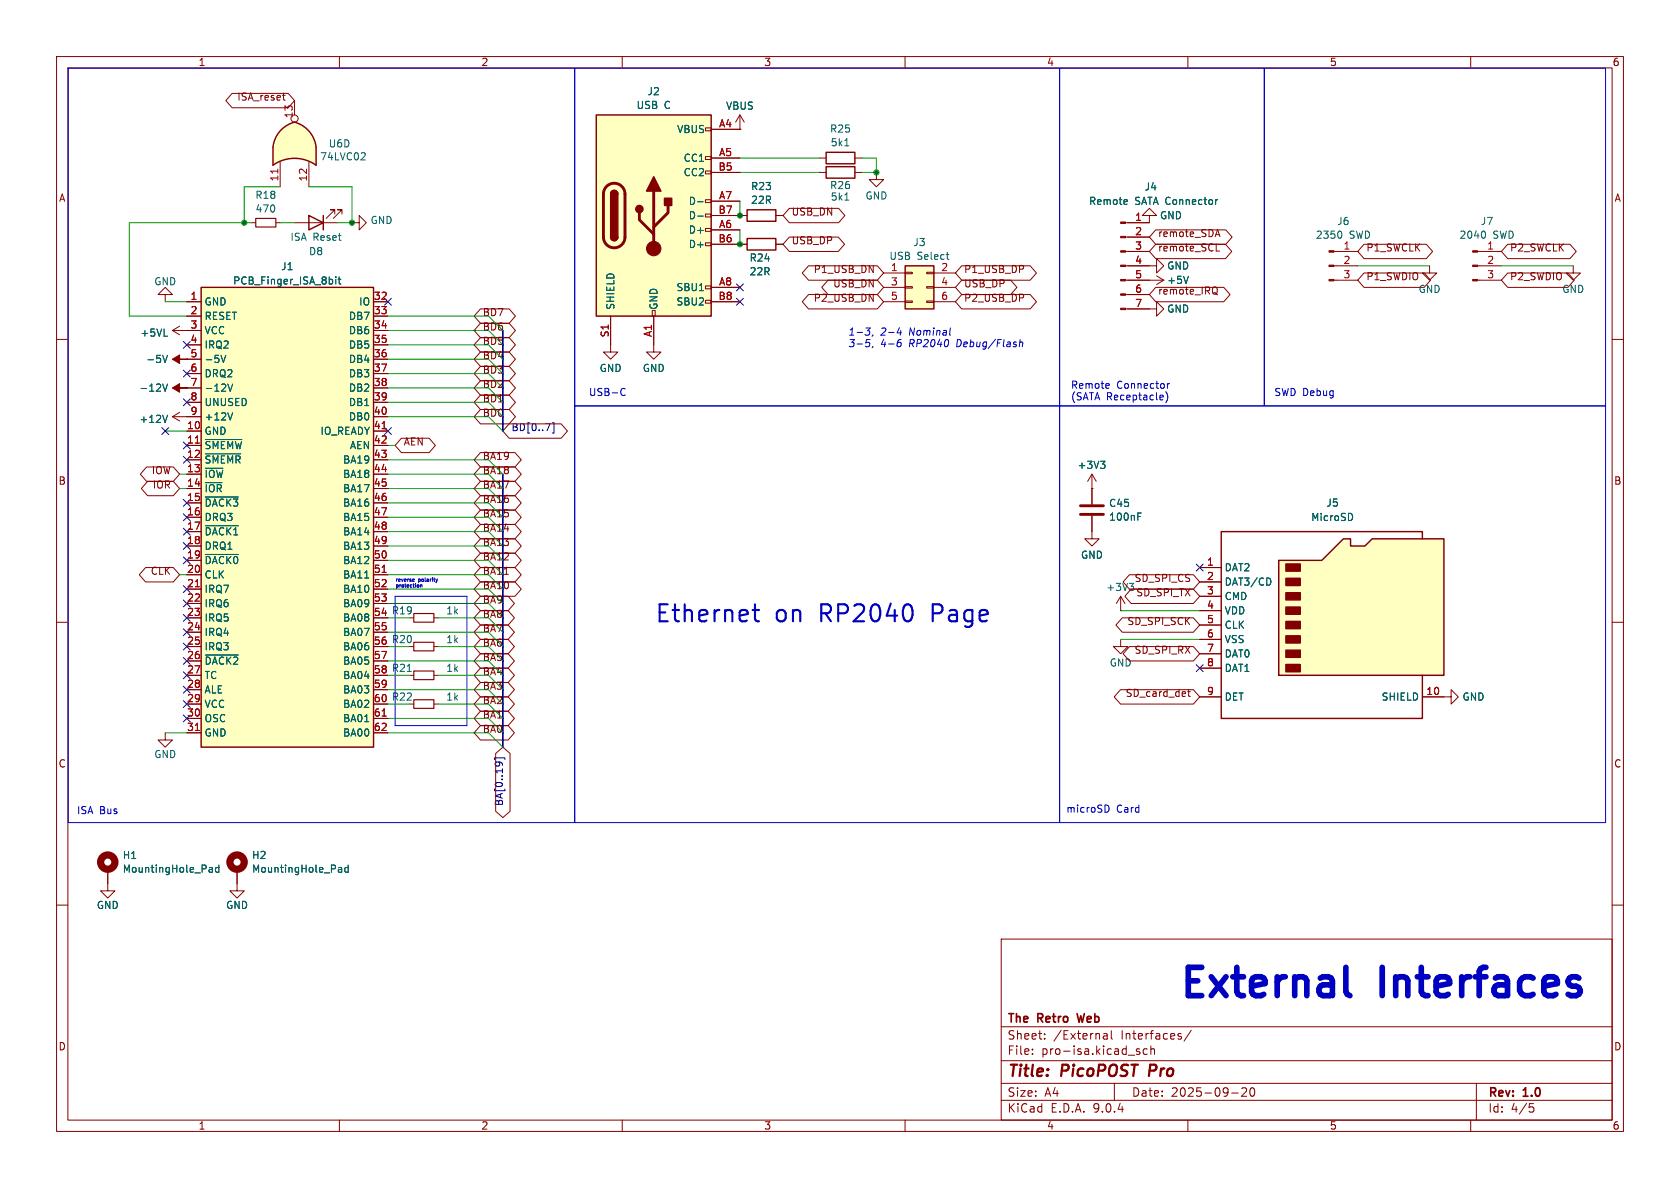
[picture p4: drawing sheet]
<svg xmlns="http://www.w3.org/2000/svg" width="297mm" height="210mm" viewBox="0 0 297 210" stroke-linecap="round" stroke-linejoin="round" font-family="sans-serif">
<g fill="none" stroke="#840000" stroke-width=".18">
<path d="M10 10h277v190h-277zM12 12h273v186h-273zM60 10v2M110 10v2M160 10v2M210 10v2M260 10v2M52.1 39.4h7.6M59.2 37.8v-.7h-.8h.8l-1.5 1.5M60.5 37.8v-.7h-.8h.8l-1.6 1.5M203.2 38.1h1.3l-1.3-1.3-1.3 1.3h1.3v1.3M203.2 47h1.3v-1.3l1.2 1.3-1.2 1.3v-1.3"/>
<path d="M203.2 54.6h1.3v-1.3l1.2 1.3-1.2 1.3v-1.3M203.2 49.5h2.5M204.5 48.8l1.2 .7M205.7 49.5l-1.2 .8M10 60h2M285 60h2M10 110h2M285 110h2M10 160h2M177 166h108v32h-108zM285 160h2M60 198v2"/>
<path d="M110 198v2M160 198v2M177 194.5h108M177 191.5h108M177 187.5h108M177 181.5h108M182.5 186.3v.1M182.5 185.5v.1M184.7 183.6v.1M184.7 182.8v.1M195 183.5l.2 .2 .5-.1M195.1 182.8h.6v.9"/>
<path d="M195.7 183.1h-.5l-.2 .2M196.5 182.2v1.3l.2 .2M197 191.5v3M200.9 185.7l.6 .4-.2 .3-.4-.1M201.5 185.5l-.4-.1-.2 .2M202.8 185.5l-.4-.1-.3 .3v.4l.1 .2h.6M203.5 185.5l.2-.1 .3 .1 .1 .9M203.5 184.9v1.5M208.7 183.2l.2 .2-.2 .3M208.7 182.7l.1 .1M210 198v2M210.6 182.1l-1.3 2"/>
<path d="M217.7 193.2h1.2M219.5 192.4l.6-.1 .2 .1 .1 .3-.9 1.1h.9M221.1 192.4l.2-.1a.81 .81 0 0 1 .6 .6 .81 .81 0 0 1-.3 .8l-.1 .1a.81 .81 0 0 1-.4-1.4zM260 198v2M261 191.5v6.5M270.4 195.1h.7M270.5 195.7h.4l.3 .3-.2 .5-.5 .1"/>
</g>
<path d="M203.4 188.2l-.3 2" fill="none" stroke="#840000" stroke-width=".4"/>
<path d="M190.4 179.2l.4 1.5" fill="none" stroke="#840000" stroke-width=".3"/>
<path d="M54.6 38.1l2.5 1.3-2.5 1.2zM57.1 38.1v2.5" fill="none" stroke="#840000" stroke-width=".25"/>
<path d="M210.1 48.8l-.4 1.3" fill="none" stroke="#006464" stroke-width=".18"/>
<path d="M48.3 26v3.2M55.9 26v3.2" fill="none" stroke="#ffffc2" stroke-width=".18"/>
<g fill="#ffffc2" stroke="#ffffc2" stroke-width=".18">
<path d="M52.1 21.6a5.2 5.2 0 0 1 3.8 4.4l-5.2 .6z"/>
<path d="M49.8 22.9l1-.8 1.3-.5 1.3 5-5.1-.6a5.1 5.1 0 0 1 1.5-3.1z"/>
</g>
<path d="M48.3 26h7.6v3.2a6.7 6.7 0 0 0-7.6 0z" fill="#ffffc2"/>
<path d="M48.3 26v3.2a6.6 6.6 0 0 1 7.6 0v-3.2M55.9 26a5.2 5.2 0 0 0-3.8-4.4 5.1 5.1 0 0 0-3.8 4.4" fill="none" stroke="#840000" stroke-width=".25"/>
<g fill="none" stroke="#840000" stroke-width=".18">
<path d="M52.1 17.8v2.5M49.5 28.7v4.3M54.6 28.7v4.3"/>
<circle cx="52.1" cy="21" r=".63"/>
</g>
<path d="M49.1 29.9v.7" fill="none" stroke="#a90000" stroke-width=".18"/>
<path d="M64.3 27l.3 .2-.1 .3-.7 .8h.8" fill="none" stroke="#006464" stroke-width=".18"/>
<path d="M35.6 50.8h30.4v81.3h-30.4z" fill="#ffffc2"/>
<path d="M35.6 50.8h30.4v81.3h-30.4z" fill="none" stroke="#840000" stroke-width=".25"/>
<g fill="none" stroke="#840000" stroke-width=".18">
<path d="M44.4 39.4h.8M48.8 39.4h.7M62.2 39.4h1.3v-1.3l1.3 1.3-1.3 1.2v-1.2M154.9 30.5v1.3h1.3l-1.3 1.2-1.2-1.2h1.2M29.2 52.1h1.3l-1.3-1.3-1.3 1.3h1.3v1.2M30.5 58.4h5.1M30.5 58.4l1.2 .8M31.7 57.7l-1.2 .7M33 53.3h2.6M33 55.9h2.6M66 53.3h2.6M66 55.9h2.6"/>
<path d="M66 58.4h2.6M235.8 44.5h4.2M235.8 47h4.2M235.8 49.5h4.2M252.7 47v1.3h1.3l-1.3 1.2-1.2-1.2h1.2M30.5 73.7h5.1M30.5 73.7l1.2 .7M31.7 72.9l-1.2 .8M33 68.6h.1M33 63.5h.1M33 61h2.6M33 63.5h2.6"/>
<path d="M33 66h2.6M33 68.6h2.6M33 71.1h2.6M33 76.2h2.6M33 78.7h2.6M66 61h2.6M66 63.5h2.6M66 66h2.6M66 68.6h2.6M66 71.1h2.6M66 73.7h2.6M66 76.2h2.6"/>
<path d="M66 78.7h2.6M33 81.3h2.6M33 83.8h2.6M33 86.4h2.6M33 88.9h2.6M33 91.4h2.6M33 94h2.6M33 96.5h2.6M33 99.1h2.6M66 81.3h2.6M66 83.8h2.6M66 86.4h2.6"/>
<path d="M66 88.9h2.6M66 91.4h2.6M66 94h2.6M66 96.5h2.6M66 99.1h2.6M193 94v1.3h1.3l-1.3 1.2-1.2-1.2h1.2M33 101.6h2.6M33 104.1h2.6M33 106.7h2.6M33 109.2h2.6M33 111.8h2.6M33 114.3h2.6"/>
<path d="M33 116.8h2.6M33 119.4h2.6M66 101.6h2.6M66 104.1h2.6M66 106.7h2.6M66 111.8h2.6M66 116.8h2.6M72.4 109.2h.8M72.4 114.3h.8M72.4 119.4h.8M76.7 109.2h.8M76.7 114.3h.8"/>
<path d="M76.7 119.4h.8M29.2 129.5v1.3h1.3l-1.3 1.3-1.3-1.3h1.3M33 121.9h2.6M33 124.5h2.6M33 127h2.6M33 129.5h2.6M66 121.9h2.6M66 127h2.6M66 129.5h2.6M72.4 124.5h.8M76.7 124.5h.8M19 153.7v3.8h1.3l-1.3 1.3-1.2-1.3h1.2"/>
<path d="M41.9 153.7v3.8h1.3l-1.3 1.3-1.3-1.3h1.3"/>
</g>
<g fill="none" stroke="#006464" stroke-width=".18">
<path d="M29 59.4h.6M59.4 48.9v.2M59.4 49.4v.8M59.8 49.4h.5M60 48.9v1.1l.3 .2M236.9 40.8a.79 .79 0 0 1 0 1.3M28.8 67.9l.4 1.3 .4-1.3M28.8 62.8l.4 1.3 .4-1.3M29.6 73.4l-.4 1.3M36.3 77.7h6.5M39.1 62.8l.4 1.3 .4-1.3M40.3 67.9l.4 1.3 .4-1.3"/>
<path d="M41.1 73l-.4 1.2M36.3 80.2h6.3M36.3 82.8h3.1M36.3 85.3h2.9M36.3 87.9h5.8M36.3 92.9h5.8M36.3 98h5.8M36.3 115.8h5.8M64.5 102.2h.7M72 118.7h.7M64.5 127.6h.7M37.1 153.3l.4 .1v.8"/>
<path d="M37.5 154.1l-.4 .1M37.5 153.6l-.4 .1M38.7 153.4l-.4-.1-.2 .3 .1 .5h.5M38.7 152.9v1.3M60 153.3l.3 .1 .1 .8M60.4 154.1l-.4 .1M60.4 153.6l-.4 .1M61.6 153.4l-.4-.1-.3 .3 .2 .5h.5M61.6 152.9v1.3"/>
</g>
<path d="M34.5 78.3h.8M67.6 75.8h.7M34.5 103.7h.8M67.6 101.2h.7M34.5 129.1h.8M67.6 126.6h.7" fill="none" stroke="#a90000" stroke-width=".18"/>
<g fill="#840000" stroke="#840000" stroke-width=".18">
<path d="M234.9 44.3h.9v.3h-.9z"/>
<path d="M234.9 46.9h.9v.2h-.9z"/>
<path d="M234.9 49.4h.9v.3h-.9z"/>
<path d="M30.5 68.6l1.2-.8v.8h1.3h-1.3v.7z"/>
<path d="M30.5 63.5l1.2-.8v.8h1.3h-1.3v.8z"/>
</g>
<g fill="none" stroke="#840000" stroke-width="1.3">
<circle cx="19" cy="152.4" r="1.27"/>
<circle cx="41.9" cy="152.4" r="1.27"/>
</g>
<path d="M45.2 38.6h3.6v1.5h-3.6zM73.2 118.6h3.5v1.5h-3.5zM73.2 113.5h3.5v1.6h-3.5zM73.2 108.5h3.5v1.5h-3.5zM73.2 123.7h3.5v1.5h-3.5z" fill="none" stroke="#840000" stroke-width=".2"/>
<path d="M226.1 99.1h7.6l3.8-3.8h1.3v1.2h2.5l1.3-1.2h12.7v24.1h-29.2z" fill="#ffffc2"/>
<path d="M132.1 37.1h5.1v2h-5.1zM146 26.9h5.1v2.1h-5.1zM132.1 42.2h5.1v2h-5.1zM226.1 99.1h7.6l3.8-3.8h1.3v1.2h2.5l1.3-1.2h12.7v24.1h-29.2zM251.5 95.3v-1.3h-35.6v33h35.6v-7.6" fill="none" stroke="#840000" stroke-width=".25"/>
<g fill="#840000" stroke="#840000" stroke-width=".25">
<path d="M227.3 99.7h2.6v1.3h-2.6z"/>
<path d="M227.3 102.2h2.6v1.3h-2.6z"/>
<path d="M227.3 104.8h2.6v1.2h-2.6z"/>
<path d="M227.3 107.3h2.6v1.3h-2.6z"/>
<path d="M227.3 109.9h2.6v1.2h-2.6z"/>
<path d="M227.3 112.4h2.6v1.3h-2.6z"/>
<path d="M227.3 114.9h2.6v1.3h-2.6z"/>
<path d="M227.3 117.5h2.6v1.2h-2.6z"/>
</g>
<g fill="none" stroke="#840000" stroke-width=".18">
<path d="M130.8 38.1h1.3M137.2 38.1h1.2M144.8 27.9h1.2M151.1 27.9h1.3M199 39.4h4.2M130.8 43.2h1.3M137.2 43.2h1.2M199 41.9h4.2M199 44.5h4.2M199 47h4.2M199 49.5h4.2M199 52.1h4.2"/>
<path d="M199 54.6h4.2M261.2 44.5h4.2M261.2 47h4.2M261.2 49.5h4.2M107.9 61v1.2h1.3l-1.3 1.3-1.2-1.3h1.2M115.6 61v1.2h1.2l-1.2 1.3-1.3-1.3h1.3M193 86.4h.1M193 83.8l-.7 1.3M193 83.8l.8 1.3M193 83.8v5.4M193 91.2v2.8M198.1 108h.1"/>
<path d="M198.1 113v1.3h1.3l-1.3 1.3-1.3-1.3h1.3M198.1 105.4l-.7 1.3M198.1 105.4l.8 1.3M198.1 105.4v2.6M212.1 100.3h3.8M212.1 102.9h3.8M212.1 105.4h3.8M212.1 108h3.8M212.1 110.5h3.8M212.1 113h3.8M212.1 115.6h3.8M212.1 118.1h3.8"/>
<path d="M212.1 123.2h3.8M251.5 123.2h5v-1.3l1.3 1.3-1.3 1.3v-1.3"/>
</g>
<g fill="none" stroke="#006464" stroke-width=".18">
<path d="M149.3 25.8h.8M199.1 35.3l.2 .3-.6 .1M199.2 36.1h-.1M215.3 35.3l-.4 .2M262.3 40.8a.79 .79 0 0 1 0 1.3M194.6 81.5h.7l-.4 .5M195.1 82l.2 .3v.3l-.2 .2M201.2 91.3h.4M201.2 90.7h.6M239 90.9l.1 .4-.1 .5M199.6 103.1h.8M200.3 104.3l-.1 .1"/>
<path d="M224.4 102.2l.3 .5-.3 .7"/>
</g>
<path d="M191 89.4h4.1M191 90.9h4.1" fill="none" stroke="#840000" stroke-width=".51"/>
<g fill="#840000" stroke="#840000" stroke-width=".18">
<path d="M198.1 39.2h.9v.3h-.9z"/>
<path d="M198.1 41.8h.9v.2h-.9z"/>
<path d="M198.1 44.3h.9v.3h-.9z"/>
<path d="M198.1 46.9h.9v.2h-.9z"/>
<path d="M198.1 49.4h.9v.3h-.9z"/>
<path d="M198.1 51.9h.9v.3h-.9z"/>
<path d="M198.1 54.5h.9v.2h-.9z"/>
<path d="M260.3 44.3h.9v.3h-.9z"/>
<path d="M260.3 46.9h.9v.2h-.9z"/>
<path d="M260.3 49.4h.9v.3h-.9z"/>
</g>
<path d="M105.4 20.3h20.3v35.6h-20.3z" fill="#ffffc2"/>
<g fill="none" stroke="#840000" stroke-width=".18">
<path d="M124.7 22.6h1v.5h-1zM124.7 27.7h1v.5h-1zM124.7 30.2h1v.5h-1zM124.7 35.3h1v.5h-1zM124.7 37.8h1v.6h-1zM125.7 22.9h5.1M125.7 27.9h5.1M125.7 30.5h5.1M125.7 35.6h5.1M125.7 38.1h5.1M107.9 55.9v5.1M115.3 54.9h.5v1h-.5z"/>
<path d="M115.6 55.9v5.1M124.7 40.4h1v.5h-1zM124.7 42.9h1v.5h-1zM124.7 50.5h1v.6h-1zM124.7 53.1h1v.5h-1zM125.7 40.6h5.1M125.7 43.2h5.1M125.7 50.8h5.1M125.7 53.3h5.1"/>
</g>
<path d="M105.4 20.3h20.3v35.6h-20.3zM107.9 34.3a.64 .64 0 0 1 .7-.6 .64 .64 0 0 1 .6 .6M107.9 41.9a.64 .64 0 0 0 .7 .6 .64 .64 0 0 0 .6-.6" fill="none" stroke="#840000" stroke-width=".25"/>
<path d="M107.2 33a1.9 1.9 0 0 1 2.1-.5 1.9 1.9 0 0 1 1.2 1.8v7.6a1.91 1.91 0 0 1-1.9 1.9 1.91 1.91 0 0 1-1.9-1.9v-7.8l.2-.6zM113 37.6v1.3l2.6 2.5M115.6 33.8v10.1M118.1 36.3v1.3l-2.5 2.5" fill="none" stroke="#840000" stroke-width=".51"/>
<g fill="#840000" stroke="#840000" stroke-width=".25">
<path d="M107.9 34.3h1.3v7.6h-1.3z"/>
<path d="M108.1 33.8a.64 .64 0 0 1 .7-.1 .64 .64 0 0 1 .4 .6h-1.3z"/>
<path d="M107.9 41.9h1.3a.64 .64 0 0 1-.6 .6 .64 .64 0 0 1-.7-.6z"/>
<path d="M115.6 31.2l1.2 2.6h-2.5z"/>
<path d="M117.5 35.1h1.2v1.2h-1.2z"/>
<circle cx="113" cy="37" r=".63"/>
</g>
<circle cx="115.6" cy="43.9" r="1.27" fill="#840000" stroke="#840000" stroke-width=".18"/>
<path d="M123.3 35.7h1M123.3 38.2h1" fill="none" stroke="#006464" stroke-width=".18"/>
<path d="M160 47h5.1v7.6h-5.1z" fill="#ffffc2"/>
<path d="M146 29.5h5.1v2h-5.1zM160 47h5.1v7.6h-5.1z" fill="none" stroke="#840000" stroke-width=".25"/>
<g fill="none" stroke="#840000" stroke-width=".18">
<path d="M41 16.5h10l1.1 1.3-1.1 1.3h-10l-1.1-1.3zM49.9 16.9h.5M50.2 17.6l.2 .1M125.7 30.5h5.1M125.7 22.9h5.1M125.7 27.9h5.1M125.7 35.6h5.1M125.7 38.1h6.4M130.8 22.9h.1M130.8 20.3l-.8 1.3M130.8 20.3l.8 1.3M130.8 20.3v2.6"/>
<path d="M137.2 38.1h1.2M139.5 36.8h8.8l1.1 1.3-1.1 1.3h-8.8l-1.1-1.3zM144.8 30.5h1.2M151.1 30.5h1.3M199.4 39.4h3.8M33 53.3h2.6M33 55.9h2.6M33 58.4h2.6M66 53.3h2.6M66 55.9h2.6M66 58.4h2.6M84.9 54.6h5.1l1.1 1.3-1.1 1.3h-5.1l-1.1-1.3z"/>
<path d="M84.9 59.7h5.1l1.1 1.3-1.1 1.2h-5.1l-1.1-1.2zM84.9 57.1h5.1l1.1 1.3-1.1 1.3h-5.1l-1.1-1.3zM107.9 55.9v5.1M115.6 55.9v5.1M125.7 50.8h5.1M125.7 53.3h5.1M125.7 40.6h5.1M125.7 43.2h6.4M137.2 43.2h1.2M139.5 41.9h8.7l1.1 1.3-1.1 1.3h-8.7l-1.1-1.3zM142.9 52.1h12.2l1.1 1.2-1.1 1.3h-12.2l-1.1-1.3zM142.9 47h12.2l1.1 1.3-1.1 1.2h-12.2l-1.1-1.2z"/>
<path d="M146.4 49.5h8.7l1.1 1.3-1.1 1.3h-8.7l-1.1-1.3zM156.2 48.3h3.8M156.2 50.8h3.8M156.2 53.3h3.8M160 48.1h1.3v.3h-1.3zM160 50.7h1.3v.2h-1.3zM160 53.2h1.3v.3h-1.3zM163.8 48.1h1.3v.3h-1.3zM163.8 50.7h1.3v.2h-1.3zM163.8 53.2h1.3v.3h-1.3zM165.1 48.3h3.8M165.1 50.8h3.8"/>
<path d="M165.1 53.3h3.8M170 52.1h12.1l1.1 1.2-1.1 1.3h-12.1l-1.1-1.3zM170 49.5h8.7l1.1 1.3-1.1 1.3h-8.7l-1.1-1.3zM170 47h12.1l1.1 1.3-1.1 1.2h-12.1l-1.1-1.2zM199.4 41.9h3.8M199.4 44.5h3.8M199.4 47h3.8M199.4 49.5h3.8M199.4 52.1h3.8M199.4 54.6h3.8M204.3 40.6h12.4l1.1 1.3-1.1 1.3h-12.4l-1.1-1.3zM204.3 50.8h12l1.2 1.3-1.2 1.2h-12l-1.1-1.2z"/>
<path d="M204.3 43.2h12.4l1.1 1.3-1.1 1.2h-12.4l-1.1-1.2zM214.6 50.7a.43 .43 0 0 1 .6 .5v.4a.43 .43 0 0 1-.6 .4M214.7 51.7l.6 .4M214.9 41.5h.7M215 44.4h.6M215.3 40.6l.4 1.2M241.1 48.3h10.7l1.1 1.2-1.1 1.3h-10.7l-1.1-1.3zM241.1 43.2h11.1l1.1 1.3-1.1 1.2h-11.1l-1.1-1.2zM266.5 43.2h11.1l1.1 1.3-1.1 1.2h-11.1l-1.1-1.2zM266.5 48.3h10.7l1.1 1.2-1.1 1.3h-10.7l-1.1-1.3zM278.1 47v1.3h1.3l-1.3 1.2-1.2-1.2h1.2M33 63.5h.1"/>
<path d="M33 68.6h.1M33 61h2.6M33 63.5h2.6M33 66h2.6M33 68.6h2.6M33 71.1h2.6M33 73.7h2.6M33 76.2h2.6M33 78.7h2.6M66 61h2.6M66 63.5h2.6M66 66h2.6"/>
<path d="M66 68.6h2.6M66 71.1h2.6M66 73.7h2.6M66 76.2h2.6M66 78.7h2.6M71 77.5h4.9l1.1 1.2-1.1 1.3h-4.9l-1.2-1.3zM84.9 72.4h5.1l1.1 1.3-1.1 1.2h-5.1l-1.1-1.2zM84.9 67.3h5.1l1.1 1.3-1.1 1.3h-5.1l-1.1-1.3zM84.9 69.8h5.1l1.1 1.3-1.1 1.3h-5.1l-1.1-1.3zM84.9 62.2h5.1l1.1 1.3-1.1 1.3h-5.1l-1.1-1.3zM84.9 64.8h5.1l1.1 1.2-1.1 1.3h-5.1l-1.1-1.3zM90 74.9h9.2l1.1 1.3-1.1 1.3h-9.2l-1.1-1.3z"/>
<path d="M25.9 82.5h4.7l1.1 1.3-1.1 1.3h-4.7l-1.1-1.3zM26.1 85.1h4.5l1.1 1.3-1.1 1.2h-4.5l-1.1-1.2zM33 81.3h2.6M33 83.8h2.6M33 86.4h2.6M33 88.9h2.6M33 91.4h2.6M33 94h2.6M33 96.5h2.6M33 99.1h2.6M66 81.3h2.6M66 83.8h2.6"/>
<path d="M66 86.4h2.6M66 88.9h2.6M66 91.4h2.6M66 94h2.6M66 96.5h2.6M66 99.1h2.6M84.9 97.8h6.1l1.2 1.3-1.2 1.2h-6.1l-1.1-1.2zM84.9 92.7h6.1l1.2 1.3-1.2 1.3h-6.1l-1.1-1.3zM84.9 85.1h6.1l1.2 1.3-1.2 1.2h-6.1l-1.1-1.2zM84.9 82.5h6.1l1.2 1.3-1.2 1.3h-6.1l-1.1-1.3zM84.9 80h6.1l1.2 1.3-1.2 1.3h-6.1l-1.1-1.3zM84.9 90.2h6.1l1.2 1.2-1.2 1.3h-6.1l-1.1-1.3z"/>
<path d="M84.9 95.2h6.1l1.2 1.3-1.2 1.3h-6.1l-1.1-1.3zM84.9 87.6h6.1l1.2 1.3-1.2 1.3h-6.1l-1.1-1.3zM193 86.4h.1M193 86.4v2.8M193 91.2v2.8M25.7 100.3h4.9l1.1 1.3-1.1 1.3h-4.9l-1.1-1.3zM33 101.6h2.6M33 104.1h2.6M33 106.7h2.6M33 109.2h2.6M33 111.8h2.6M33 114.3h2.6"/>
<path d="M33 116.8h2.6M33 119.4h2.6M66 101.6h2.6M66 104.1h2.6M66 106.7h2.6M66 111.8h2.6M66 116.8h2.6M84.9 105.4h4.9l1.1 1.3-1.1 1.3h-4.9l-1.1-1.3zM84.9 118.1h4.9l1.1 1.3-1.1 1.3h-4.9l-1.1-1.3zM84.9 115.6h4.9l1.1 1.2-1.1 1.3h-4.9l-1.1-1.3zM84.9 113h4.9l1.1 1.3-1.1 1.3h-4.9l-1.1-1.3zM84.9 110.5h4.9l1.1 1.3-1.1 1.2h-4.9l-1.1-1.2z"/>
<path d="M84.9 100.3h6.1l1.2 1.3-1.2 1.3h-6.1l-1.1-1.3zM84.9 107.9h4.9l1.1 1.3-1.1 1.3h-4.9l-1.1-1.3zM84.9 102.9h6.1l1.2 1.2-1.2 1.3h-6.1l-1.1-1.3zM89.2 101.5h.7M198.4 109.2h12.6l1.1 1.3-1.1 1.3h-12.6l-1.1-1.3zM199.7 101.6h11.3l1.1 1.3-1.1 1.2h-11.3l-1.1-1.2zM199.7 114.3h11.3l1.1 1.3-1.1 1.2h-11.3l-1.1-1.2zM200 104.1h11l1.1 1.3-1.1 1.3h-11l-1.1-1.3zM212.1 100.3h3.8M212.1 102.9h3.8M212.1 105.4h3.8M212.1 108h3.8"/>
<path d="M212.1 110.5h3.8M212.1 113h3.8M212.1 115.6h3.8M212.1 118.1h3.8M33 121.9h2.6M33 124.5h2.6M33 127h2.6M33 129.5h2.6M66 121.9h2.6M66 127h2.6M66 129.5h2.6M84.9 125.7h4.9l1.1 1.3-1.1 1.3h-4.9l-1.1-1.3z"/>
<path d="M84.9 120.6h4.9l1.1 1.3-1.1 1.3h-4.9l-1.1-1.3zM84.9 128.3h4.9l1.1 1.2-1.1 1.3h-4.9l-1.1-1.3zM84.9 123.2h4.9l1.1 1.3-1.1 1.2h-4.9l-1.1-1.2zM87.6 133.2l1.3-1.1 1.3 1.1v10.2l-1.3 1.1-1.3-1.1zM198.1 121.9h12.9l1.1 1.3-1.1 1.3h-12.9l-1.1-1.3zM210 122.3h.4M210.1 121.8v1.1l.3 .2M212.1 123.2h3.8M251.5 123.2h3.8M19 153.7v2.5M41.9 153.7v2.5"/>
</g>
<g fill="none" stroke="#006464" stroke-width=".18">
<path d="M123.3 35.7h1M123.3 38.2h1M149.3 35.4h.8M199.1 35.3l.2 .3-.6 .1M199.2 36.1h-.1M215.3 35.3l-.4 .2M29 59.4h.6M59.4 48.9v.2M59.4 49.4v.8M59.8 49.4h.5M60 48.9v1.1l.3 .2M167.3 45h.5"/>
<path d="M167.5 45.8h.3M210.1 48.8l-.4 1.3M28.8 67.9l.4 1.3 .4-1.3M28.8 62.8l.4 1.3 .4-1.3M29.6 73.4l-.4 1.3M36.3 77.7h6.5M39.1 62.8l.4 1.3 .4-1.3M40.3 67.9l.4 1.3 .4-1.3M41.1 73l-.4 1.2M36.3 80.2h6.3M36.3 82.8h3.1M36.3 85.3h2.9"/>
<path d="M36.3 87.9h5.8M36.3 92.9h5.8M36.3 98h5.8M194.6 81.5h.7l-.4 .5M195.1 82l.2 .3v.3l-.2 .2M201.2 91.3h.4M201.2 90.7h.6M239 90.9l.1 .4-.1 .5M36.3 115.8h5.8M64.5 102.2h.7M224.4 102.2l.3 .5-.3 .7M64.5 127.6h.7"/>
<path d="M37.1 153.3l.4 .1v.8M37.5 154.1l-.4 .1M37.5 153.6l-.4 .1M38.7 153.4l-.4-.1-.2 .3 .1 .5h.5M38.7 152.9v1.3M60 153.3l.3 .1 .1 .8M60.4 154.1l-.4 .1M60.4 153.6l-.4 .1M61.6 153.4l-.4-.1-.3 .3 .2 .5h.5M61.6 152.9v1.3"/>
</g>
<g fill="none" stroke="#000084" stroke-width=".18">
<path d="M68 52.7l1.2 1.2M69.2 52.7l-1.2 1.2M130.2 52.7l1.2 1.2M130.2 50.2l1.2 1.2M131.4 52.7l-1.2 1.2M131.4 50.2l-1.2 1.2M28.6 75.6l1.2 1.2M29.8 75.6l-1.2 1.2M32.4 78.1l1.2 1.2M32.4 60.4l1.2 1.2M32.4 65.4l1.2 1.2M32.4 70.5l1.2 1.2"/>
<path d="M33.6 78.1l-1.2 1.2M33.6 60.4l-1.2 1.2M33.6 65.4l-1.2 1.2M33.6 70.5l-1.2 1.2M68 75.6l1.2 1.2M69.2 75.6l-1.2 1.2M96.4 74.9h.9l-.6 1.2M97.6 74.7h.3v1.9h-.3M32.4 98.5l1.2 1.2M32.4 90.8l1.2 1.2M32.4 93.4l1.2 1.2M32.4 80.7l1.2 1.2"/>
<path d="M32.4 88.3l1.2 1.2M32.4 95.9l1.2 1.2M33.6 98.5l-1.2 1.2M33.6 90.8l-1.2 1.2M33.6 93.4l-1.2 1.2M33.6 80.7l-1.2 1.2M33.6 88.3l-1.2 1.2M33.6 95.9l-1.2 1.2M211.5 99.7l1.2 1.2M212.7 99.7l-1.2 1.2M32.4 116.2l1.2 1.2M32.4 106.1l1.2 1.2"/>
<path d="M32.4 111.2l1.2 1.2M32.4 108.6l1.2 1.2M32.4 113.7l1.2 1.2M32.4 118.8l1.2 1.2M32.4 103.5l1.2 1.2M33.6 116.2l-1.2 1.2M33.6 106.1l-1.2 1.2M33.6 111.2l-1.2 1.2M33.6 108.6l-1.2 1.2M33.6 113.7l-1.2 1.2M33.6 118.8l-1.2 1.2M33.6 103.5l-1.2 1.2"/>
<path d="M211.5 117.5l1.2 1.2M212.7 117.5l-1.2 1.2M32.4 121.3l1.2 1.2M32.4 126.4l1.2 1.2M32.4 123.9l1.2 1.2M33.6 121.3l-1.2 1.2M33.6 126.4l-1.2 1.2M33.6 123.9l-1.2 1.2M87.4 134.3v-.3h1.9v.3M87.6 134.8h.1a1.07 1.07 0 0 1 1 .1M88.1 134.7l.2 .1"/>
</g>
<g fill="none" stroke="#0000c2" stroke-width=".18">
<path d="M12.1 12.1h89.5v133.3h-89.5zM101.6 12.1h85.7v59.7h-85.7zM187.3 12.1h36.2v59.7h-36.2zM223.5 12.1h60.3v59.7h-60.3zM153.1 58h.8l-.5 .5 .3 .1v.4l-.2 .3h-.4M154.3 59.2l-.1 .2M159 57.9l-.4 .9h.8M159.3 58.4l-.2 .9M101.6 71.8h85.7v73.6h-85.7zM110 68.7h.3l.2 .1M110.5 69.8l-.2 .1h-.3M153.2 60h.6"/>
<path d="M153.3 60.5l.4 .1v.5l-.2 .2h-.3M154.3 61.2l-.1 .3M158.9 60.5l.4 .1v.5l-.1 .1-.4 .1M159.3 60l-.4 .1M180.3 60.6l.2-.2 .3 .1-.1 .8M180.3 60l-.1 1.3M187.3 71.8h96.5v73.6h-96.5zM195.9 67.8l.2 .3-.6 .1M196 68.6h-.1M205.5 69.8l.2 .3-.6 .2M205.6 70.6l-.1 .1M206.1 69.3a1.47 1.47 0 0 1 0 1.9"/>
<path d="M206.4 67.8v.8M206.7 67.8l-.3 .2M69.8 105.4h12.7v22.9h-12.7zM73 102.4l.2 .1-.3 .1M73.2 102.8h-.2M73.9 103.4l.2 .1-.2 .3M74.3 103.4h.3v.4M74.3 103.4v.4M77.4 102.4l-.2 .4M195.6 142.3a.68 .68 0 0 1 .5 .7 .68 .68 0 0 1-.5 .6"/>
</g>
<path d="M88.9 58.4v17.8M88.9 83.8v48.3" fill="none" stroke="#000084" stroke-width=".3"/>
<g fill="none" stroke="#009600" stroke-width=".18">
<path d="M44.4 39.4h-21.5v16.5h10.1M49.5 39.4h2.6M49.5 33h-6.3v6.4M54.6 33h7.6v6.4h-2.5M130.8 35.6v2.5M130.8 30.5h14M130.8 27.9h14M152.4 27.9h2.5v2.6h-2.5M29.2 53.3h3.8M68.6 58.4h17.8l2.5 2.6M68.6 55.9h17.8l2.5 2.5M130.8 40.6v2.6"/>
<path d="M240 47h12.7M265.4 47h12.7M29.2 76.2h3.8M68.6 71.1h17.8l2.5 2.6M68.6 73.7h17.8l2.5 2.5M68.6 78.7h1.2M68.6 63.5h17.8l2.5 2.5M68.6 66h17.8l2.5 2.6M68.6 68.6h17.8l2.5 2.5M68.6 61h17.8l2.5 2.5M31.7 86.4h1.3M31.7 83.8h1.3"/>
<path d="M68.6 88.9h17.8l2.5 2.5M68.6 94h17.8l2.5 2.5M68.6 86.4h17.8l2.5 2.5M68.6 83.8h17.8l2.5 2.6M68.6 81.3h17.8l2.5 2.5M68.6 99.1h17.8l2.5 2.5M68.6 91.4h17.8l2.5 2.6M68.6 96.5h17.8l2.5 2.6M31.7 101.6h1.3M68.6 114.3h3.8M68.6 119.4h3.8M68.6 116.8h17.8l2.5 2.6"/>
<path d="M68.6 104.1h17.8l2.5 2.6M68.6 101.6h17.8l2.5 2.5M68.6 109.2h3.8M68.6 106.7h17.8l2.5 2.5M68.6 111.8h17.8l2.5 2.5M77.5 114.3h8.9l2.5 2.5M77.5 119.4h8.9l2.5 2.5M77.5 109.2h8.9l2.5 2.6M198.1 108h14M198.1 113h14M29.2 129.5h3.8M68.6 129.5h17.8l2.5 2.6"/>
<path d="M68.6 127h17.8l2.5 2.5M68.6 124.5h3.8M68.6 121.9h17.8l2.5 2.6M77.5 124.5h8.9l2.5 2.5"/>
</g>
<path d="M133 107.8h1.2M133.5 106.8v2.6l.1 .3 .6 .1" fill="none" stroke="#0000c2" stroke-width=".38"/>
<path d="M237.9 171v4.3l.3 .5 .4 .2M279.1 174.6l.3 .4-.3 .8" fill="none" stroke="#0000c2" stroke-width="1"/>
<path d="M34.5 78.3h.8M67.6 75.8h.7M34.5 103.7h.8M67.6 101.2h.7M34.5 129.1h.8M67.6 126.6h.7" fill="none" stroke="#a90000" stroke-width=".18"/>
<g fill="#009600" stroke="#009600" stroke-width=".18">
<circle cx="62.2" cy="39.4" r=".46"/>
<circle cx="43.2" cy="39.4" r=".46"/>
<circle cx="130.8" cy="38.1" r=".46"/>
<circle cx="130.8" cy="43.2" r=".46"/>
<circle cx="154.9" cy="30.5" r=".46"/>
</g>
<g font-size="7" fill="#0000c2">
<text x="207.9" y="177.7">External</text>
<text x="244.2" y="177.7">Interfaces</text>
</g>
<g font-size="4.2" fill="#0000c2">
<text x="115.6" y="110.5">Ethernet</text>
<text x="137" y="110.5">on</text>
<text x="145.3" y="110.5">RP2040</text>
<text x="165.5" y="110.5">Page</text>
</g>
<g font-size="2.8" fill="#840000">
<text x="178" y="190.9">Title:</text>
<text x="187.7" y="190.9">PicoPOST</text>
<text x="204" y="190.9">Pro</text>
</g>
<g font-size="2.1" fill="#840000">
<text x="178" y="184">Sheet:</text>
<text x="178" y="181.2">The</text>
<text x="183.5" y="181.2">Retro</text>
<text x="186.2" y="184">/External</text>
<text x="191.2" y="181.2">Web</text>
<text x="198.2" y="184">Interfaces/</text>
<text x="178" y="186.7">File:</text>
<text x="184.1" y="186.7">pro-isa.kicad_sch</text>
<text x="178" y="196.9">KiCad</text>
<text x="178" y="194.1">Size:</text>
<text x="184.7" y="194.1">A4</text>
<text x="185.7" y="196.9">E.D.A.</text>
<text x="193.3" y="196.9">9.0.4</text>
<text x="200" y="194.1">Date:</text>
<text x="207" y="194.1">2025-09-20</text>
<text x="263" y="194.3">Rev:</text>
<text x="263" y="196.9">Id:</text>
<text x="267.1" y="196.9">4/5</text>
<text x="269.4" y="194.3">1.0</text>
</g>
<g font-size="1.8" fill="#840000">
<text x="35" y="11.9">1</text>
<text x="85" y="11.9">2</text>
<text x="135" y="11.9">3</text>
<text x="185" y="11.9">4</text>
<text x="235" y="11.9">5</text>
<text x="285" y="11.9">6</text>
<text x="41.9" y="17.9">ISA_reset</text>
<text x="10.3" y="35.9">A</text>
<text x="285.3" y="35.9">A</text>
<text x="139.9" y="38.2">USB_DN</text>
<text x="139.9" y="43.3">USB_DP</text>
<text x="204.6" y="42">remote_SDA</text>
<text x="204.6" y="44.5">remote_SCL</text>
<text x="241.5" y="44.5">P1_SWCLK</text>
<text x="266.9" y="44.5">P2_SWCLK</text>
<text x="143.8" y="53.4">P2_USB_DN</text>
<text x="143.8" y="48.4">P1_USB_DN</text>
<text x="147.2" y="50.9">USB_DN</text>
<text x="170.3" y="53.4">P2_USB_DP</text>
<text x="170.3" y="50.9">USB_DP</text>
<text x="170.3" y="48.4">P1_USB_DP</text>
<text x="204.6" y="52.2">remote_IRQ</text>
<text x="241.5" y="49.6">P1_SWDIO</text>
<text x="266.9" y="49.6">P2_SWDIO</text>
<text x="85.2" y="56">BD7</text>
<text x="85.2" y="58.5">BD6</text>
<text x="85.2" y="61.1">BD5</text>
<text x="85.2" y="63.6">BD4</text>
<text x="85.2" y="68.7">BD2</text>
<text x="85.2" y="71.2">BD1</text>
<text x="85.2" y="66.1">BD3</text>
<text x="85.2" y="73.8">BD0</text>
<text x="26.7" y="83.9">IOW</text>
<text x="71.3" y="78.8">AEN</text>
<text x="85.2" y="83.9">BA18</text>
<text x="85.2" y="81.4">BA19</text>
<text x="10.3" y="85.9">B</text>
<text x="26.9" y="86.5">IOR</text>
<text x="85.2" y="86.5">BA17</text>
<text x="85.2" y="89">BA16</text>
<text x="285.3" y="85.9">B</text>
<text x="85.2" y="94.1">BA14</text>
<text x="85.2" y="91.5">BA15</text>
<text x="26.5" y="101.7">CLK</text>
<text x="85.2" y="99.2">BA12</text>
<text x="85.2" y="101.7">BA11</text>
<text x="85.2" y="96.6">BA13</text>
<text x="85.2" y="106.8">BA9</text>
<text x="85.2" y="104.2">BA10</text>
<text x="200.5" y="103">SD_SPI_CS</text>
<text x="200.8" y="105.5">SD_SPI_TX</text>
<text x="66" y="109">54 R19</text>
<text x="85.2" y="111.9">BA7</text>
<text x="85.2" y="109.3">BA8</text>
<text x="199.2" y="110.6">SD_SPI_SCK</text>
<text x="66" y="114">56 R20</text>
<text x="66" y="119.1">58 R21</text>
<text x="85.2" y="119.5">BA4</text>
<text x="85.2" y="116.9">BA5</text>
<text x="85.2" y="114.4">BA6</text>
<text x="200.5" y="115.7">SD_SPI_RX</text>
<text x="66" y="124.2">60 R22</text>
<text x="85.2" y="122">BA3</text>
<text x="85.2" y="124.6">BA2</text>
<text x="198.9" y="123.3">SD_card_det</text>
<text x="85.2" y="127.1">BA1</text>
<text x="85.2" y="129.6">BA0</text>
<text x="10.3" y="135.9">C</text>
<text x="285.3" y="135.9">C</text>
<text x="10.3" y="185.9">D</text>
<text x="285.3" y="185.9">D</text>
<text x="35" y="199.9">1</text>
<text x="85" y="199.9">2</text>
<text x="135" y="199.9">3</text>
<text x="185" y="199.9">4</text>
<text x="235" y="199.9">5</text>
<text x="285" y="199.9">6</text>
</g>
<g font-size="1.8" fill="#006464">
<text x="114.4" y="17">J2</text>
<text x="112.4" y="19.5">USB</text>
<text x="117.4" y="19.5">C</text>
<text x="119.6" y="23.7">VBUS</text>
<text x="128.3" y="19.6">VBUS</text>
<text x="146.6" y="23.6">R25</text>
<text x="56.5" y="28.5">74LVC02</text>
<text x="58" y="26.3">U6D</text>
<text x="120.8" y="28.8">CC1</text>
<text x="146.8" y="26.1">5k1</text>
<text x="45" y="35.4">R18</text>
<text x="120.8" y="31.3">CC2</text>
<text x="132.7" y="33.8">R23</text>
<text x="146.6" y="33.6">R26</text>
<text x="146.8" y="35.7">5k1</text>
<text x="152.9" y="35.5">GND</text>
<text x="202.3" y="33.9">J4</text>
<text x="45.1" y="37.8">470</text>
<text x="65.4" y="39.8">GND</text>
<text x="121.7" y="36.4">D-</text>
<text x="121.7" y="39">D-</text>
<text x="121.7" y="41.5">D+</text>
<text x="132.7" y="36.2">22R</text>
<text x="192.4" y="36.4">Remote</text>
<text x="200.6" y="36.4">SATA Connector</text>
<text x="205" y="39">GND</text>
<text x="236.3" y="40">J6</text>
<text x="261.7" y="40">J7</text>
<text x="49.6" y="48">J1</text>
<text x="51.2" y="42.8">ISA Reset</text>
<text x="54.5" y="45.3">D8</text>
<text x="121.7" y="44">D+</text>
<text x="132.4" y="46.4">R24</text>
<text x="157.1" y="46.1">USB</text>
<text x="161.4" y="43.7">J3</text>
<text x="162.1" y="46.1">Select</text>
<text x="206.2" y="47.9">GND</text>
<text x="232.5" y="42.4">2350</text>
<text x="238.5" y="42.4">SWD</text>
<text x="257.9" y="42.4">2040</text>
<text x="263.9" y="42.4">SWD</text>
<text x="27.2" y="50.6">GND</text>
<text x="41.1" y="50.5">PCB_Finger_ISA_8bit</text>
<text x="119.5" y="51.7">SBU1</text>
<text x="132.4" y="48.9">22R</text>
<text x="206.2" y="50.4">+5V</text>
<text x="250.7" y="52">GND</text>
<text x="276.1" y="52">GND</text>
<text x="24.7" y="59.7">+5VL</text>
<text x="36.1" y="54.2">GND</text>
<text x="36.1" y="56.7">RESET</text>
<text x="36.1" y="59.3">VCC</text>
<text x="61.6" y="56.7">DB7</text>
<text x="61.6" y="59.3">DB6</text>
<text x="63.4" y="54.2">IO</text>
<text x="108.8" y="54.9" transform="rotate(-90 108.8 54.9)">SHIELD</text>
<text x="116.4" y="54.9" transform="rotate(-90 116.4 54.9)">GND</text>
<text x="119.5" y="54.2">SBU2</text>
<text x="206.2" y="55.5">GND</text>
<text x="25.8" y="64.4">-5V</text>
<text x="36.1" y="61.8">IRQ2</text>
<text x="36.1" y="64.4">-5V</text>
<text x="61.6" y="61.8">DB5</text>
<text x="61.6" y="64.4">DB4</text>
<text x="105.9" y="66">GND</text>
<text x="113.5" y="66">GND</text>
<text x="24.6" y="69.4">-12V</text>
<text x="36.1" y="66.9">DRQ2</text>
<text x="36.1" y="69.4">-12V</text>
<text x="36.1" y="72">UNUSED</text>
<text x="61.6" y="66.9">DB3</text>
<text x="61.6" y="69.4">DB2</text>
<text x="61.6" y="72">DB1</text>
<text x="24.6" y="75">+12V</text>
<text x="36.1" y="74.5">+12V</text>
<text x="36.1" y="77.1">GND</text>
<text x="56.6" y="77.1">IO_READY</text>
<text x="61.6" y="74.5">DB0</text>
<text x="36.1" y="79.6">~{SMEMW}</text>
<text x="36.1" y="82.1">~{SMEMR}</text>
<text x="60.6" y="82.1">BA19</text>
<text x="61.8" y="79.6">AEN</text>
<text x="190.4" y="83.1">+3V3</text>
<text x="36.1" y="84.7">~{IOW}</text>
<text x="36.1" y="87.2">~{IOR}</text>
<text x="36.1" y="89.8">~{DACK3}</text>
<text x="60.6" y="84.7">BA18</text>
<text x="60.6" y="87.2">BA17</text>
<text x="60.6" y="89.8">BA16</text>
<text x="196" y="89.8">C45</text>
<text x="234.4" y="89.8">J5</text>
<text x="36.1" y="92.3">DRQ3</text>
<text x="36.1" y="94.8">~{DACK1}</text>
<text x="60.6" y="92.3">BA15</text>
<text x="60.6" y="94.8">BA14</text>
<text x="196" y="92.2">100nF</text>
<text x="231.7" y="92.3">MicroSD</text>
<text x="36.1" y="97.4">DRQ1</text>
<text x="36.1" y="99.9">~{DACK0}</text>
<text x="60.6" y="97.4">BA13</text>
<text x="60.6" y="99.9">BA12</text>
<text x="191" y="99">GND</text>
<text x="216.4" y="101.2">DAT2</text>
<text x="36.1" y="102.5">CLK</text>
<text x="36.1" y="105">IRQ7</text>
<text x="36.1" y="107.5">IRQ6</text>
<text x="60.6" y="102.5">BA11</text>
<text x="60.6" y="105">BA10</text>
<text x="60.6" y="107.5">BA09</text>
<text x="195.5" y="104.7">+3V3</text>
<text x="216.4" y="103.7">DAT3/CD</text>
<text x="216.4" y="106.3">CMD</text>
<text x="36.1" y="110.1">IRQ5</text>
<text x="36.1" y="112.6">IRQ4</text>
<text x="60.6" y="110.1">BA08</text>
<text x="60.6" y="112.6">BA07</text>
<text x="78.8" y="113.9">1k</text>
<text x="78.8" y="108.8">1k</text>
<text x="216.4" y="108.8">VDD</text>
<text x="216.4" y="111.4">CLK</text>
<text x="216.4" y="113.9">VSS</text>
<text x="36.1" y="115.2">IRQ3</text>
<text x="36.1" y="117.7">~{DACK2}</text>
<text x="60.6" y="115.2">BA06</text>
<text x="60.6" y="117.7">BA05</text>
<text x="78.8" y="119">1k</text>
<text x="196.1" y="118">GND</text>
<text x="216.4" y="116.4">DAT0</text>
<text x="216.4" y="119">DAT1</text>
<text x="36.1" y="120.2">TC</text>
<text x="36.1" y="122.8">ALE</text>
<text x="36.1" y="125.3">VCC</text>
<text x="60.6" y="120.2">BA04</text>
<text x="60.6" y="122.8">BA03</text>
<text x="60.6" y="125.3">BA02</text>
<text x="78.8" y="124.1">1k</text>
<text x="216.4" y="124.1">DET</text>
<text x="244.2" y="124.1">SHIELD</text>
<text x="258.5" y="124.1">GND</text>
<text x="36.1" y="127.9">OSC</text>
<text x="36.1" y="130.4">GND</text>
<text x="60.6" y="127.9">BA01</text>
<text x="60.6" y="130.4">BA00</text>
<text x="27.2" y="134.2">GND</text>
<text x="21.6" y="152.1">H1</text>
<text x="21.6" y="154.5">MountingHole_Pad</text>
<text x="44.5" y="152.1">H2</text>
<text x="44.5" y="154.5">MountingHole_Pad</text>
<text x="17" y="160.9">GND</text>
<text x="39.9" y="160.9">GND</text>
</g>
<g font-size="1.8" fill="#a90000">
<text x="51.8" y="21" transform="rotate(-90 51.8 21)">13</text>
<text x="127" y="22.6">A4</text>
<text x="127" y="27.7">A5</text>
<text x="49.3" y="32.2" transform="rotate(-90 49.3 32.2)">11</text>
<text x="54.4" y="32.2" transform="rotate(-90 54.4 32.2)">12</text>
<text x="126.9" y="30.2">B5</text>
<text x="127" y="35.3">A7</text>
<text x="126.9" y="37.8">B7</text>
<text x="127" y="40.4">A6</text>
<text x="200.6" y="39.1">1</text>
<text x="200.6" y="41.7">2</text>
<text x="126.9" y="42.9">B6</text>
<text x="200.6" y="44.2">3</text>
<text x="200.6" y="46.7">4</text>
<text x="237.4" y="44.2">1</text>
<text x="237.4" y="46.7">2</text>
<text x="262.8" y="44.2">1</text>
<text x="262.8" y="46.7">2</text>
<text x="33.6" y="53.1">1</text>
<text x="66" y="53.1">32</text>
<text x="126.9" y="53.1">B8</text>
<text x="127" y="50.5">A8</text>
<text x="157.4" y="48">1</text>
<text x="157.4" y="50.5">3</text>
<text x="157.4" y="53.1">5</text>
<text x="166.3" y="48">2</text>
<text x="166.3" y="50.5">4</text>
<text x="166.3" y="53.1">6</text>
<text x="200.6" y="49.3">5</text>
<text x="200.6" y="51.8">6</text>
<text x="237.4" y="49.3">3</text>
<text x="262.8" y="49.3">3</text>
<text x="33.6" y="55.6">2</text>
<text x="33.6" y="58.2">3</text>
<text x="66" y="55.6">33</text>
<text x="66" y="58.2">34</text>
<text x="107.7" y="59.7" transform="rotate(-90 107.7 59.7)">S1</text>
<text x="115.3" y="59.7" transform="rotate(-90 115.3 59.7)">A1</text>
<text x="200.6" y="54.4">7</text>
<text x="33.6" y="60.7">4</text>
<text x="33.6" y="63.2">5</text>
<text x="33.6" y="65.8">6</text>
<text x="66" y="60.7">35</text>
<text x="66" y="63.2">36</text>
<text x="66" y="65.8">37</text>
<text x="33.6" y="68.3">7</text>
<text x="33.6" y="70.9">8</text>
<text x="66" y="68.3">38</text>
<text x="66" y="70.9">39</text>
<text x="33" y="75.9">10</text>
<text x="33.6" y="73.4">9</text>
<text x="66" y="73.4">40</text>
<text x="66" y="75.9">41</text>
<text x="33" y="78.5">11</text>
<text x="33" y="81">12</text>
<text x="33" y="83.6">13</text>
<text x="66" y="78.5">42</text>
<text x="66" y="81">43</text>
<text x="66" y="83.6">44</text>
<text x="33" y="86.1">14</text>
<text x="33" y="88.6">15</text>
<text x="66" y="86.1">45</text>
<text x="66" y="88.6">46</text>
<text x="33" y="91.2">16</text>
<text x="33" y="93.7">17</text>
<text x="66" y="91.2">47</text>
<text x="66" y="93.7">48</text>
<text x="33" y="96.3">18</text>
<text x="33" y="98.8">19</text>
<text x="33" y="101.3">20</text>
<text x="66" y="96.3">49</text>
<text x="66" y="98.8">50</text>
<text x="66" y="101.3">51</text>
<text x="213.3" y="100.1">1</text>
<text x="33" y="103.9">21</text>
<text x="33" y="106.4">22</text>
<text x="66" y="103.9">52</text>
<text x="66" y="106.4">53</text>
<text x="213.3" y="102.6">2</text>
<text x="213.3" y="105.2">3</text>
<text x="213.3" y="107.7">4</text>
<text x="33" y="109">23</text>
<text x="33" y="111.5">24</text>
<text x="66" y="111.5">55</text>
<text x="66" y="109">54</text>
<text x="213.3" y="110.2">5</text>
<text x="213.3" y="112.8">6</text>
<text x="33" y="114">25</text>
<text x="33" y="116.6">26</text>
<text x="33" y="119.1">27</text>
<text x="66" y="116.6">57</text>
<text x="66" y="114">56</text>
<text x="66" y="119.1">58</text>
<text x="213.3" y="115.3">7</text>
<text x="213.3" y="117.9">8</text>
<text x="33" y="121.7">28</text>
<text x="33" y="124.2">29</text>
<text x="66" y="121.7">59</text>
<text x="66" y="124.2">60</text>
<text x="213.3" y="122.9">9</text>
<text x="252.1" y="122.9">10</text>
<text x="33" y="126.7">30</text>
<text x="33" y="129.3">31</text>
<text x="66" y="126.7">61</text>
<text x="66" y="129.3">62</text>
</g>
<g font-size="1.8" fill="#0000c2">
<text x="149.9" y="59.5">1-3,</text>
<text x="155.6" y="59.5">2-4</text>
<text x="160.8" y="59.5">Nominal</text>
<text x="149.9" y="61.6">3-5,</text>
<text x="155.6" y="61.6">4-6</text>
<text x="160.8" y="61.6">RP2040</text>
<text x="169.3" y="61.6">Debug/Flash</text>
<text x="104" y="70.2">USB-C</text>
<text x="189.2" y="68.9">Remote</text>
<text x="189.2" y="71">(SATA Receptacle)</text>
<text x="197.4" y="68.9">Connector</text>
<text x="225.2" y="70.2">SWD Debug</text>
<text x="188.4" y="143.9">microSD</text>
<text x="197.4" y="143.9">Card</text>
<text x="13.5" y="144.1">ISA Bus</text>
</g>
<g font-size="1.8" fill="#000084">
<text x="90.3" y="76.3">BD[0..7]</text>
<text x="89" y="142.6" transform="rotate(-90 89 142.6)">BA[0..19]</text>
</g>
<g font-size=".9" fill="#0000c2">
<text x="69.8" y="102.9">reverse</text>
<text x="69.8" y="103.9">protection</text>
<text x="74.1" y="102.9">polarity</text>
</g>
</svg>
